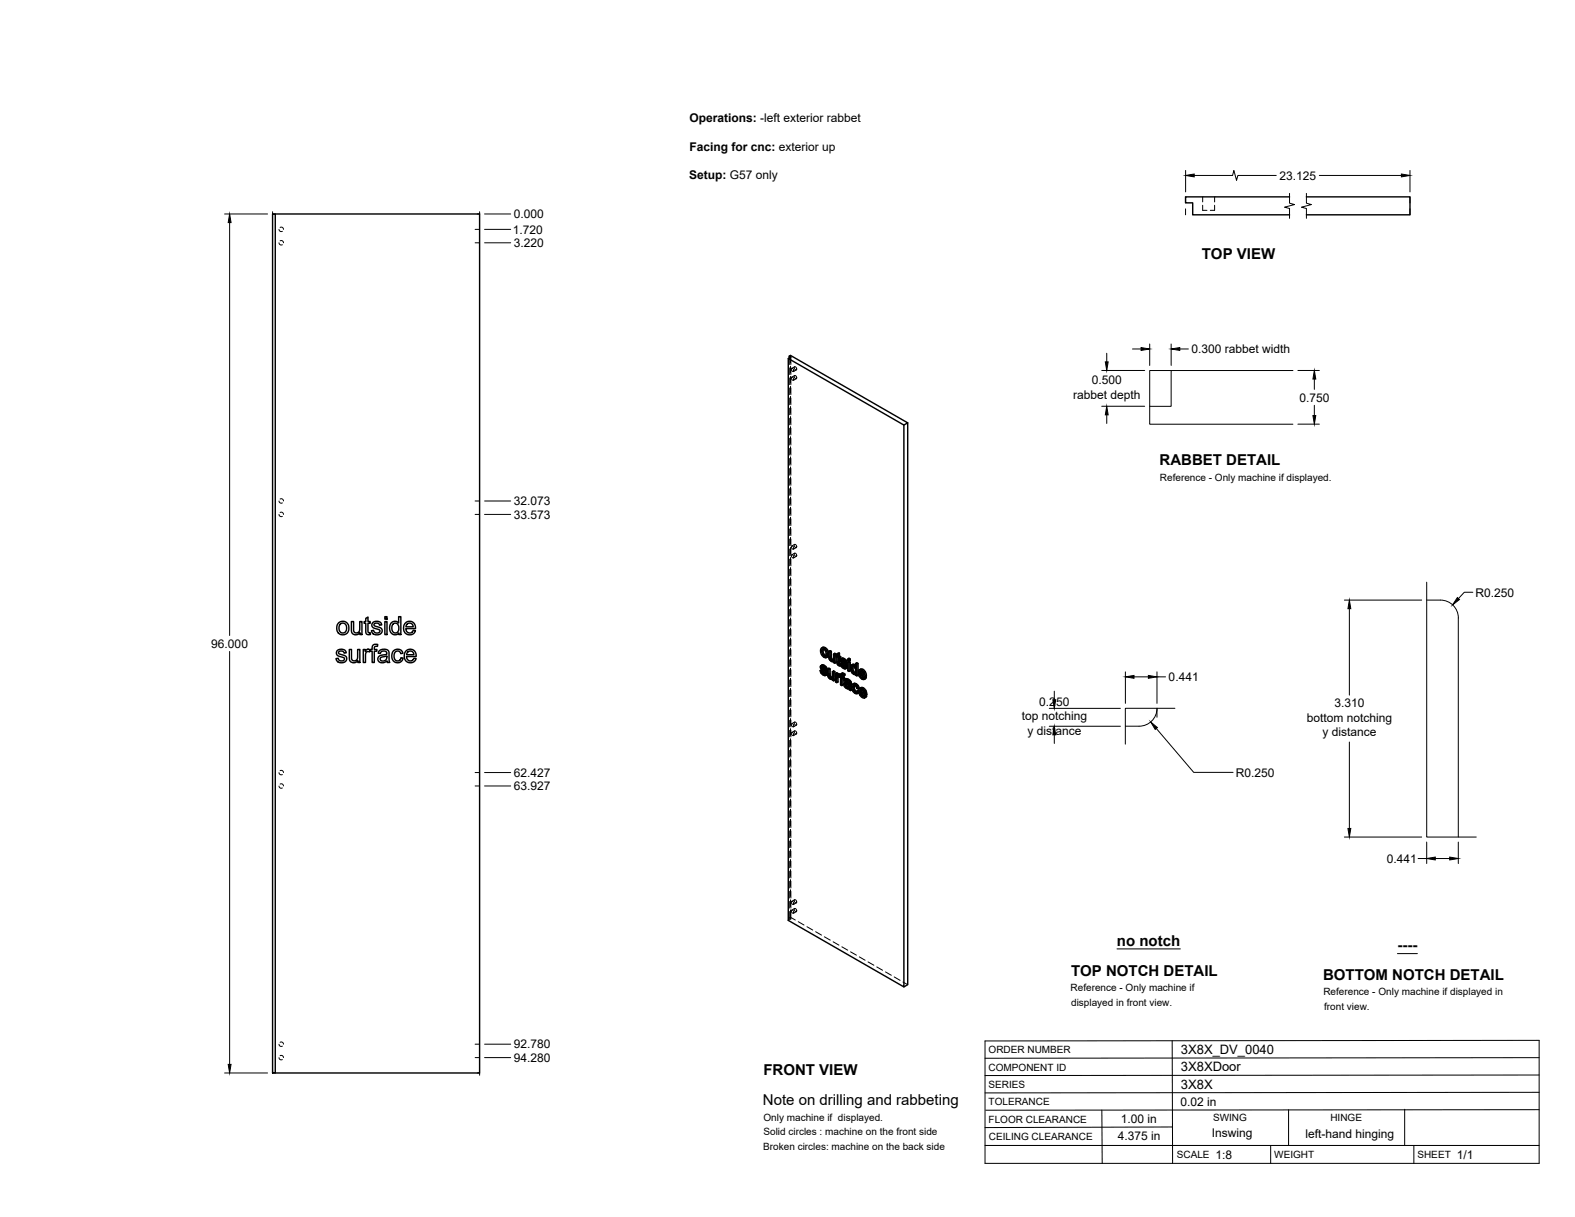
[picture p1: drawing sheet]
<svg xmlns="http://www.w3.org/2000/svg" width="559mm" height="432mm" viewBox="0 0 559 432" stroke-linecap="round" stroke-linejoin="round" font-family="sans-serif">
<!-- layer: Hidden -->
<g fill="none" stroke="#000" stroke-width=".35">
<path d="M426.7 72.8v1.8h1.5M426.7 69.9v1.7M430.9 72.8v1.8h-1.5M430.9 69.9v1.7M99 86.1l.4 .7h.8M99 81.4l.4 .7h.8M99.4 85.4h.7l.5 .7M99.4 80.7l.7-.1 .5 .8M280 127v2.3M280 130.5v2.4M280 134.1v2.4M280 137.6v2.4"/>
<path d="M280.5 126.1v2.7M280.5 129.9v2.4M280.5 133.5v2.4M280.5 137.1v2.4M280.6 126.7v2.6M280.6 130.5v2.4M280.6 134.1v2.4M280.6 137.6v2.4M280.8 130.8a.55 .55 0 0 1 .8 .3 .55 .55 0 0 1-.4 .7l-.3-.4zM280.9 133.9a.56 .56 0 0 1 .7 .3 .56 .56 0 0 1-.4 .7l-.4-.6zM281.9 133.3a.61 .61 0 0 1 .7 .3 .61 .61 0 0 1-.3 .8l-.4-.5zM281.9 130.2a.61 .61 0 0 1 .7 .3 .61 .61 0 0 1-.3 .8l-.4-.5z"/>
<path d="M281.9 133.2l-1 .6M281.9 130.1l-1 .6M282.6 134.3l-1.1 .6M282.6 131.2l-1.1 .6M280 141.2v2.4M280 144.8v2.4M280 148.4v2.3M280 151.9v2.4M280 155.5v2.4M280 159.1v2.4M280.5 140.7v2.3M280.5 144.2v2.4"/>
<path d="M280.5 147.8v2.4M280.5 151.4v2.4M280.5 154.9v2.4M280.5 158.5v2.4M280.6 141.2v2.4M280.6 144.8v2.4M280.6 148.4v2.3M280.6 151.9v2.4M280.6 155.5v2.4M280.6 159.1v2.4M99 177.8l.4 .6h.8M99.4 177.1l.7-.1 .5 .8"/>
<path d="M280 162.7v2.3M280 166.2v2.4M280 169.8v2.4M280 173.4v2.3M280 177v2.3M280.5 162.1v2.4M280.5 165.7v2.3M280.5 169.2v2.4M280.5 172.8v2.4M280.5 176.4v2.4M280.5 180v2.3M280.6 162.7v2.3"/>
<path d="M280.6 166.2v2.4M280.6 169.8v2.4M280.6 173.4v2.3M280.6 177v2.3M99 182.5l.4 .7h.8M99.4 181.8h.7l.5 .7M280 180.5v2.4M280 184.1v2.4M280 187.7v2.3M280 191.2v2.4M280 194.8v2.4M280 198.4v2.4"/>
<path d="M280.5 183.5v2.4M280.5 187.1v2.4M280.5 190.7v2.3M280.5 194.2v2.4M280.5 197.8v2.4M280.6 180.5v2.4M280.6 184.1v2.4M280.6 187.7v2.3M280.6 191.2v2.4M280.6 194.8v2.4M280.6 198.4v2.4M280.8 193.8a.55 .55 0 0 1 .8 .3 .55 .55 0 0 1-.4 .7l-.3-.4z"/>
<path d="M280.9 196.9a.56 .56 0 0 1 .7 .3 .56 .56 0 0 1-.4 .8l-.4-.7zM281.9 196.3a.61 .61 0 0 1 .7 .4 .61 .61 0 0 1-.3 .7l-.4-.4zM281.9 193.2a.61 .61 0 0 1 .7 .3 .61 .61 0 0 1-.3 .8l-.4-.5zM281.9 196.3l-1 .6M281.9 193.2l-1 .5M282.6 197.4l-1.1 .6M282.6 194.3l-1.1 .5M280 202v2.3M280 205.5v2.4M280 209.1v2.4M280 212.7v2.4M280 216.2v2.4"/>
<path d="M280 219.8v2.4M280.5 201.4v2.4M280.5 205v2.3M280.5 208.5v2.4M280.5 212.1v2.4M280.5 215.7v2.4M280.5 219.2v2.4M280.6 202v2.3M280.6 205.5v2.4M280.6 209.1v2.4M280.6 212.7v2.4M280.6 216.2v2.4"/>
<path d="M280.6 219.8v2.4M280 223.4v2.4M280 226.9v2.4M280 230.5v2.4M280 234.1v2.4M280 237.7v2.4M280.5 222.8v2.4M280.5 226.4v2.4M280.5 230v2.3M280.5 233.5v2.4M280.5 237.1v2.4M280.6 223.4v2.4"/>
<path d="M280.6 226.9v2.4M280.6 230.5v2.4M280.6 234.1v2.4M280.6 237.7v2.4M291.4 237.7l.4 .9M291.5 236.4l-.5 .2M291.6 236.1l-.5 .2M291.6 230.7l-.5 .2M291.6 237.7l.3 .3M291.6 236.9l-.5 .2M291.7 235.9l-.2 .7 .7 1a1.14 1.14 0 0 1 .9 1.3h-.4M291.8 238.6l.7 .7 .8 .1"/>
<path d="M291.8 238.6l-.5 .2M291.8 237.8v.1M291.9 237.3l-.5 .3M291.9 232l.8 .9 1 .1M291.9 236.6h-.1M291.9 232l-.4 .3M292 229.6l-.4 .9 .3 1.5M292.1 236.4l-.5 .2 .4-.2M292.2 230.2l-.1 .2M292.2 230.2l.9 .2 .4 .9v.9l-.5 .4M292.2 230.2l-.4 .2M292.5 236.5l-.5 .2a.33 .33 0 0 1 .2-.4 .33 .33 0 0 1 .4 .3l.9 .9"/>
<path d="M292.5 239.3l-.4 .2M292.6 237.4l.3 .3M292.8 230.2l-.5 .3M292.8 232.9l-.5 .3M292.9 236.9l-.5 .2M293 239l-.4 .2M293 238.4l-.5 .2M293.1 237.3l-.5 .3M293.1 239.5l-.5 .2M293.1 238.7l-.4 .3M293.3 232.5l-.4 .3M293.3 230.8l-.4 .3"/>
<path d="M293.4 233.1l-.4 .3M293.6 231.8l-.5 .2M294.1 237.1l.2 2.8 .8 .8 .7-.1v.5l.4 .2M294.1 239.4l-.4 .3M294.3 239.9l-.5 .3M294.5 230.8v2.2l.3 .8 .6 .6h.8v.4l.4 .3M294.5 233.2l-.4 .3M294.7 233.7l-.5 .2M295 234.1l-.5 .2M295.4 234.4l-.4 .3M295.8 238v1.9l-.1 .4-.4 .1M296 234.1l-.4 .3"/>
<path d="M296.1 234l-.4 .2 .2-.1M296.2 231.8v2l-.5 .3M296.2 234.8l-.4 .3M296.2 234.4l-.4 .3M296.6 232.6v.4l.5-.3M296.9 238.7v3l.4 .3M297.1 232.3l-.2 .1M297.3 239.4l-.5 .2M297.4 231.8v.7l-.3-.2v.4l.3 .2v2.2l.2 .5 .7 .5-.2-.6M297.4 232.5l-.5 .3M297.4 232.9l-.5 .3M297.4 239.8l-.1 .1"/>
<path d="M297.5 235.3l-.5 .2M297.5 239.2l-.2 .1M297.5 239.7l-.4 .2M297.6 239.6l-.5 .3M297.6 235.6l-.4 .3M297.8 239.7l-.4 .2 .3-.3 .5 .4 .1-.3 .4 .4v2.6l.4 .3M297.8 233.2l-.4 .2M298 235.9l-.4 .3M298.3 233.4l-.5-.2v.5M298.3 239.6l-.5 .2M298.3 239.9l-.5 .3M298.3 239.7l-.5 .2"/>
<path d="M298.3 235.6l-.2 .1M298.3 236.1h-.1M298.5 235.3l.4 .9M298.6 234l-.4 .3M298.7 239.7l-.5 .3M298.7 233.7l-.5 .2M298.7 235.3l.3 .3M298.7 234.5l-.4 .2M298.7 239l-.4 .2M298.8 233.6l-.2 .7 .7 .9a1.11 1.11 0 0 1 .9 1.3h-.4l.4-.2M298.9 238.8l-.2 .9-.4-.2M298.9 236.2l.8 .7 .8 .1"/>
<path d="M298.9 236.2l-.5 .3M299 235.4l-.1 .1M299 234.9l-.5 .3M299 234.2l-.1 .1M299.1 234.3a.33 .33 0 0 1 .2-.4 .33 .33 0 0 1 .4 .3l.5 .8 .4 .1M299.1 234l-.4 .3M299.2 234l-.5 .3M299.2 239.4l-.5 .2M299.5 239.4l-.5 .3M299.6 234.1l-.5 .3M299.7 236.9l-.5 .2M299.7 235l.3 .3"/>
<path d="M299.7 239.6l-.4-.2-.2 .4M300 234.5l-.4 .2M300.1 236.6l-.4 .2 .4-.2M300.1 236l-.4 .2M300.2 235l-.5 .2M300.2 237.1l-.5 .2M301.2 234.7v3l.5 .3M301.2 233.6v.5l.5 .3M301.2 237.7l-.4 .3M301.2 234.1l-.4 .3M302.2 236.8l-.5 .2M302.3 236l-.4 .3"/>
<path d="M302.3 237.7l-.4 .2M302.5 235.8l-.3 .7 .1 .9a1.47 1.47 0 0 0 1.7 1.6v.3l.4 .3M302.7 238.4l-.4 .3M302.8 236.3l-.1 .2M302.8 236.3l.8 .2 .4 .8v1.1l-.5 .3M302.8 236.3l-.3 .2M302.9 236.2l-.5 .3M303.3 239l-.4 .2M303.3 236.3l-.4 .2M303.7 236.2l-.1 .1M303.8 238.6l-.4 .2M303.8 236.9l-.4 .2"/>
<path d="M304 235.2v1.4l-.4-.6M304 236.6l-.4 .3M304 239l-.4 .2 .3-.1M304 237.9l-.4 .2M304 239.3l-.4 .3M305 238.4l-.5 .3M305.3 237.4l-.3 .9 .3 1.4 .9 1 .9 .1M305.3 239.7l-.4 .3M305.4 238.8l-.4 .2M305.5 239.4l-.1-.6 2 1.1M305.7 237.9l-.2 .2M305.7 237.9l.8 .3 .4 1-.6-.3"/>
<path d="M305.7 237.9l-.5 .2M306.2 237.9l-.4 .3M306.7 238.5l-.4 .3M306.9 239.2l-.4 .3M280 241.2v2.4M280 244.8v2.4M280 248.4v2.4M280 251.9v2.4M280 255.5v2.4M280 259.1v2.4M280.5 240.7v2.4M280.5 244.2v2.4"/>
<path d="M280.5 247.8v2.4M280.5 251.4v2.4M280.5 255v2.3M280.5 258.5v2.4M280.6 241.2v2.4M280.6 244.8v2.4M280.6 248.4v2.4M280.6 251.9v2.4M280.6 255.5v2.4M280.6 259.1v2.4M280.8 260a.55 .55 0 0 1 .8 .3 .55 .55 0 0 1-.4 .7l-.3-.4zM280.8 256.9a.58 .58 0 0 1 .7 .2 .58 .58 0 0 1-.2 .8l-.4-.4z"/>
<path d="M281.9 259.3a.61 .61 0 0 1 .7 .4 .61 .61 0 0 1-.3 .7l-.4-.4zM281.9 256.2a.61 .61 0 0 1 .7 .4 .61 .61 0 0 1-.3 .7l-.4-.4zM281.9 259.3l-1 .6M281.9 256.2l-1 .6M282.6 257.3l-1.1 .6M294.6 240.3l-.5 .3M295 240.7l-.5 .2M295.4 240.4l-.2 .1M295.6 240.3l-.5 .3M295.7 240.2l-.4 .3M295.8 241.1l-.4 .2M295.8 240.6l-.4 .3"/>
<path d="M296.9 241.7l-.5 .3M298.7 242.7l-.5 .3M298.7 240.1l-.5 .3M299.1 240.4l-.4 .2M299.6 240.7l-.5-.3v.5M299.8 242.6l-.4 .2M299.9 241.3l-.5 .2M299.9 242.2l-.5 .3M300 242.1l-.2 .7 .2 .6 .9 .7h.8l.1 .4M300 243.4l-.4 .2M300.1 240.9l-.5 .2M300.1 240.8l-.2 .5 .4 .3"/>
<path d="M300.2 242.9l.4-.3a.75 .75 0 0 1 .8 .2 .75 .75 0 0 1 .1 .8l-.4 .2M300.3 241.6a.86 .86 0 0 1 1 0 .86 .86 0 0 1 .3 .9l-.4-.1M300.4 242.6l-.4 .2 .4-.2M300.5 242.6l-.4 .2M300.5 241.3l-.4 .2M300.7 244l-.5 .2M301 241.4l-.5 .3M301.2 244.2l-.5 .2M301.4 243.7l-.4 .3M301.5 241.9l-.4 .2M301.6 243.6l-.5 .3 .2-.1M301.6 242.9l-.4 .3"/>
<path d="M301.6 242.5l-.4 .3M301.6 242.4l-.4 .3M301.7 244.1l-.5 .2M301.8 244.5l.4 .3M301.8 244.5l-.5 .3M302.6 243.5l-.4 .3M302.8 242.7l-.5 .3M303 242.5l-.4 1 .3 1.2 .8 1 .8 .2M303 244.9l-.5 .2M303.1 243.2a.77 .77 0 0 1 1-.1 .77 .77 0 0 1 .3 .9l.4 .2M303.3 243l-.5 .3M303.8 245.7l-.4 .3"/>
<path d="M303.8 243l-.4 .3M304.2 243.4l-.4 .3M304.2 245.4h-.2M304.2 245.4l-.4 .3M304.4 244l-.4 .2M304.5 245l-.3 .4M304.7 245.1l.2 .2-.2 .4M304.9 245.3l-.2 .1M305.1 245l-.4 .2M305.5 244l-.4 1 .4 1.3 .9 .9 .8 .1M305.5 246.3l-.5 .2M305.6 245.3l-.5 .3"/>
<path d="M305.7 245.9l-.1-.6 1.9 1.1M305.8 244.4l-.2 .2M305.8 244.4l.8 .3 .5 1.1-.6-.4M305.8 244.4l-.4 .3M306.2 240.7l-.4 .2M306.3 244.5l-.4 .3M306.4 247.2l-.5 .3M306.5 240.3h.1M306.6 246.9h.2M306.7 240.3l-.4 .2 .3-.2M306.8 246.9l-.4 .2M306.9 245.1l-.5 .2"/>
<path d="M306.9 240l-.1 .1M307 240.8l-.5 .3M307 240.1l-.4 .2M307 246.6h.1M307.1 245.8l-.5 .2M307.1 247.4l-.4 .3M307.1 246.7l-.3 .2M99 278.9l.4 .7h.8M99 274.1l.4 .7h.8M99.4 278.2h.7l.5 .7M99.4 273.4h.7l.5 .7M280 262.7v2.3"/>
<path d="M280 266.2v2.4M280 269.8v2.4M280 273.4v2.4M280 277v2.3M280.5 262.1v2.4M280.5 265.7v2.4M280.5 269.2v2.4M280.5 272.8v2.4M280.5 276.4v2.4M280.5 280v2.3M280.6 262.7v2.3M280.6 266.2v2.4"/>
<path d="M280.6 269.8v2.4M280.6 273.4v2.4M280.6 277v2.3M282.6 260.4l-1.1 .6M280 280.5v2.4M280 284.1v2.4M280 287.7v2.3M280 291.3v2.3M280 294.8v2.4M280 298.4v2.4M280.5 283.5v2.4M280.5 287.1v2.4"/>
<path d="M280.5 290.7v2.4M280.5 294.3v2.3M280.5 297.8v2.4M280.6 280.5v2.4M280.6 284.1v2.4M280.6 287.7v2.3M280.6 291.3v2.3M280.6 294.8v2.4M280.6 298.4v2.4M280 302v2.3M280 305.5v2.4M280 309.1v2.4"/>
<path d="M280 312.7v2.4M280 316.3v2.3M280 319.8v2.4M280.5 301.4v2.4M280.5 305v2.3M280.5 308.5v2.4M280.5 312.1v2.4M280.5 315.7v2.4M280.5 319.3v2.3M280.6 302v2.3M280.6 305.5v2.4M280.6 309.1v2.4"/>
<path d="M280.6 312.7v2.4M280.6 316.3v2.3M280.6 319.8v2.4M280.9 319.8a.6 .6 0 0 1 .7 .4 .6 .6 0 0 1-.3 .7l-.4-.4zM281.9 319.3a.56 .56 0 0 1 .7 .3 .56 .56 0 0 1-.3 .7l-.5-.6zM281.9 319.2l-1 .6M280 323.4v2.3M280 325.7l.6 .3M280.5 322.8v2.7M280.5 325.5l-.5 .2M280.5 325.5l1.7 .9M280.6 326l-.9 .6"/>
<path d="M280.6 323.4v2.6M280.8 323a.58 .58 0 0 1 .7 .3 .58 .58 0 0 1-.2 .7l-.4-.4zM281.9 322.4a.61 .61 0 0 1 .7 .3 .61 .61 0 0 1-.3 .8l-.4-.5zM281.9 322.3l-1 .6M282.6 323.4l-1.1 .6M282.6 320.3l-1.1 .6M283.2 327l2.1 1.2M286.3 328.8l2.1 1.2M289.4 330.6l2.1 1.2M292.5 332.4l2.1 1.2M295.6 334.2l2 1.1M298.7 335.9l2.1 1.2"/>
<path d="M301.8 337.7l2 1.2M304.9 339.5l2 1.2M308 341.3l2 1.2M311.1 343.1l2 1.2M314.2 344.8l2 1.2M317.3 346.6l2 1.2M320.4 348.4l1.7 1M99 375.3l.4 .6h.8M99 370.5l.4 .7h.8M99.4 374.6l.7-.1 .5 .7M99.4 369.8h.7l.5 .7"/>
</g>
<!-- layer: Visible -->
<g fill="none" stroke="#000" stroke-width=".51">
<path d="M96.7 75.9h1v304.8h-1zM97.7 75.9h72.5v304.8h-72.5M457.5 69.9h-36.9v2.1h2.6v4.2h34.3M463.5 69.9h36.8v6.3h-36.8M280 126.4l.6 .3-.9 .5v199.4l41 23.6v-199.4M280 126.4l.5-.3 41.6 23.9-1.4 .8-41-23.6M280 126.4v.6M322.1 150v199.4l-1.4 .8M129.8 219.4l.8-.5v1.6h.7v.6h-.7v2.9l.2 .5h.5l.1 .6a1.14 1.14 0 0 1-1.3-.1 1.14 1.14 0 0 1-.3-1.2v-2.7h-.6v-.6h.6zM136.5 218.8h.8v.9h-.8zM119.6 230.9l.9-.5a1.7 1.7 0 0 1 2.4 1.2l-.8 .1a.96 .96 0 0 0-1-.8 .96 .96 0 0 0-.9 1l1 .4a1.55 1.55 0 0 1 1.8 1.8 2.03 2.03 0 0 1-2 1.1 2.03 2.03 0 0 1-1.8-1.5l.8-.1a1.11 1.11 0 0 0 1.1 .9 1.11 1.11 0 0 0 1.1-1l-.4-.2a2.52 2.52 0 0 1-2.4-1.4zM120.2 220.9l.7-.4a2.33 2.33 0 0 1 2.9 2.8 2.33 2.33 0 0 1-3.7 1.3l-.6-1.3a2.56 2.56 0 0 1 .7-2.4z"/>
<path d="M120.6 221.5l.7-.4a1.73 1.73 0 0 1 1.7 1.8 1.73 1.73 0 0 1-1.7 1.7l-.3-.2a2.24 2.24 0 0 1-.4-2.9zM123.9 230.4h.8v2.6a1.15 1.15 0 0 0 1.2 1.5 1.15 1.15 0 0 0 1-1.6v-2.5h.8v4.7h-.7v-.7a1.65 1.65 0 0 1-2 .7 1.65 1.65 0 0 1-1.1-1.8zM124.7 220.5h.8v2.6a1.15 1.15 0 0 0 1.1 1.5 1.15 1.15 0 0 0 1-1.6v-2.5h.8v4.6h-.7v-.6a1.65 1.65 0 0 1-1.9 .7 1.65 1.65 0 0 1-1.1-1.8zM128.9 230.4h.7v.7a1.11 1.11 0 0 1 1.7-.5l.7-.2v-.4a1.31 1.31 0 0 1 .6-1.3 1.31 1.31 0 0 1 1.4 0l-.1 .6a.74 .74 0 0 0-1.1 .7v.4h.9v.7h-.9v4h-.8v-4h-.7v-.4l-.2 .6a.84 .84 0 0 0-.9-.1 .84 .84 0 0 0-.5 .8v3.1h-.8zM132.3 220.9l.8-.4a1.7 1.7 0 0 1 2.3 1.2l-.7 .1a.96 .96 0 0 0-1-.8 .96 .96 0 0 0-.9 .9l.6 .4a1.95 1.95 0 0 1 2.2 1.3 1.95 1.95 0 0 1-1.8 1.6 1.95 1.95 0 0 1-2-1.4l.7-.2a1.11 1.11 0 0 0 1.2 1 1.11 1.11 0 0 0 1-1l-.4-.3a2.21 2.21 0 0 1-2.4-1.3zM134.5 231a2.12 2.12 0 0 1 3.5 .5l.3 3.6h-.8l-.2-.6a1.76 1.76 0 0 1-1.9 .7 1.76 1.76 0 0 1-1.3-1.6v-.2a1.71 1.71 0 0 1 1.7-1l.4-.1a.72 .72 0 0 0 1-.6 .72 .72 0 0 0-.9-.7l-1 .2-.4 .7-.7-.1zM135 233.4l2.2-.7a1.3 1.3 0 0 1-.6 1.7 1.3 1.3 0 0 1-1.7-.6zM136.5 220.5h.8v4.6h-.8zM138.8 221a1.73 1.73 0 0 1 2.6 .1v-2.3h.8v6.3h-.7v-.5l-.6 .5a2.23 2.23 0 0 1-2.4-.8 2.23 2.23 0 0 1-.2-2.4zM139.6 231l.1-.1a1.93 1.93 0 0 1 3.2 .9l-.7 .1a1.29 1.29 0 0 0-1.7-.7 1.29 1.29 0 0 0-.7 1.7l.1 .7a1.17 1.17 0 0 0 1.3 .9 1.17 1.17 0 0 0 1-1.1l.8 .1-.3 .9a2.16 2.16 0 0 1-2.9 .4 2.16 2.16 0 0 1-.7-2.9zM139.6 221.3l.3-.2a1.8 1.8 0 0 1 1.7 1.3 1.8 1.8 0 0 1-.6 2l-.3 .1a1.78 1.78 0 0 1-1.7-1.2 1.78 1.78 0 0 1 .6-2zM143.8 221.1a2.14 2.14 0 0 1 2.5-.4 2.14 2.14 0 0 1 1.1 2.3h-3.4l.1 .7a1.29 1.29 0 0 0 1.3 .9 1.29 1.29 0 0 0 1.2-.9l.8 .1-.3 .6a2.32 2.32 0 0 1-3.2 .3 2.32 2.32 0 0 1-.4-3.2z"/>
<path d="M144 231a2.15 2.15 0 0 1 2.6-.4 2.15 2.15 0 0 1 1.1 2.3h-3.5l.2 .7a1.3 1.3 0 0 0 1.2 .9 1.3 1.3 0 0 0 1.2-.9l.8 .1-.3 .6a2.32 2.32 0 0 1-3.2 .3 2.32 2.32 0 0 1-.4-3.2zM144.4 221.4l.7-.3 .8 .1 .5 .5 .2 .7h-2.6zM144.7 231.4l1.2-.4a1.23 1.23 0 0 1 .9 1.3h-2.5zM291 237.9l.7 1.4 .8 .4 .5-.1M291.2 236.2l.6-.3 .7 .2 .6 .5 .4 .9-.5 .3-.1-.6M291.6 231.2v-.5a.9 .9 0 0 1 1.1 0 .9 .9 0 0 1 .4 1l-.2 1-.6 .1M291.6 237.7l-.6 .2 .4 .2M291.6 238.7l.5 .4 .4-.3M291.7 237.3l1 .9 .5-.2M291.8 237.9l-.4 .2 .2 .6 .5-.3M291.8 235.9l-.8 .7 .2 .6 .6 .7a1.05 1.05 0 0 1 .8 1.3l-.5-.1M291.8 236.6l-.3 .4 .5-.2"/>
<path d="M291.8 232.2l.5 .6 .5-.3M291.9 238l.8 .9M292 236.7l.6 .7M292 236.3l.5 .4 .5-.2M292 230.9l-.4 .3v.4l.2 .6 .4-.3M292 236.8l.6 .8 .4 .2M292 236.8h-.5M292.1 235.9l-.8 .3M292.1 230.4l.1 1.4 .8 .8M292.1 237l-.4 .3-.2-.3M292.3 230l.9 .9 .5-.2M292.5 236.1l-.5 .2-.4-.1"/>
<path d="M292.5 236.7l.4 .5 .4-.2M292.7 238.2l.3 .5 .5-.3M292.8 229.8l-.5 .2-.8-.1M292.9 237.7l.7 1.2-.1 .4-.6 .4M293 238.7l.1 .5 .5-.3M293.1 239.2l-.1 .4 .5-.3M293.2 230.9l.4 1.4 .4-.3M293.4 233.1a1.7 1.7 0 0 1-2.2-1.6l-.1-1 .3-.5 .8-.4 1 .4 .6 .9 .2 1-.1 .9-.7 .5M293.6 232.3l-.2 .8 .5-.3M293.6 237.3l.5 .3 .4-.3M294.1 231.1l.4 .3 .5-.3M294.1 237.6v2.2l.5-.2"/>
<path d="M294.1 239.8l.2 .4 .4-.2M294.5 231.4v2.2l.5-.3M294.5 233.6l.2 .4 .5-.3M294.7 234l.3 .3 .5-.3M295 234.3l.4 .1M295.4 234.4l.2-.1zM295.7 234.1l-.7-.6v-2.4l-.5-.3-.4 .3 .1 2.7 .8 .9h.8M295.8 238.6v3l.4-.3v-3l-.4-.3-.5 .3v1.8l-.3 .5 .2-.1M295.8 234.7v.4l.4 .2M295.8 234.7l-.2 .1M296.2 232.3v3l.4-.2v-3l-.4-.3-.5 .3v2.1M296.2 238.3l-.4 .3-.5-.3"/>
<path d="M296.6 232.1l-.4 .2-.5-.2M296.6 233l.3 .2 .2 2.5 .7 .6 .4-.2M296.9 232.4l-.3 .2 .3 .2v-.8l.9-.3v1l.5 .3v.4l-.5 .3v-.4M297.3 239.9l-.4 .7 .4-.2M297.3 239.3v-.4l-.4-.2-.5 .3v3l.5 .2M297.3 238.9l-.5 .3-.4-.2M297.4 239.9l-.1 2.1-.4 .2v-1.6M297.4 239.9l.5 .3M297.4 239.9l-.4 .2M297.4 232v1l.4-.3M297.4 239.4l.4 .4M297.6 239.1l-.8 .5v-.4"/>
<path d="M297.6 235.7l.2 .1M297.8 231.7l-.9 .3M297.8 239.8v.4M297.8 239.9l-.1 .3M297.8 235.8l.1 .5M297.9 239.2l-.8 .2M297.9 235.2l-.5 .3v-2.1l.4 .3v1.4l.3 .4M297.9 235.4l-.5 .1M298.1 235.5l.7 1.4 .8 .4 .5-.1M298.1 235.5l-.6 .1M298.1 235.5h.1M298.1 235.7l-.3 .1"/>
<path d="M298.3 233l-.5 .3-.4-.3M298.4 233.8l.5-.3 .9 .3 .8 1.3-.5 .3-.1-.6M298.4 239.1l.8-.3 .6 .4-.1 .4-.4 .3 .1-.4M298.6 234.4l.4-.1 1.1 1.1M298.7 235.3l-.6 .2 .4 .2M298.7 236.3l.5 .4 .5-.2M298.8 234.9l1 1 .5-.3M298.9 235.5l-.4 .2 .1 .4 .6-.1M298.9 234.3l-.3 .4 .5-.3M298.9 233.5l-.6 .4-.1 .6 1.6 2.1M298.9 238.8l-.6 .4-.1 .8-.4-.2 .4-.3-.3-.3M298.9 239.2l.5 .3 .4-.3"/>
<path d="M299 235.6l.8 .9M299.1 234.3l.6 .7M299.1 239.8l.5 .5v.4l-.4 .2v-.4M299.1 233.9l.6 .5 .4-.3M299.2 236.7l.5 .1M299.2 233.5l-.8 .3M299.3 234.6l-.5 .3-.2-.2M299.3 239.9l-.6-.3v.6l.4-.2M299.4 238.9l-.5 .3-.4-.2M299.6 233.7l-.5 .2-.4-.1M299.7 234.4l.3 .4 .4-.2M299.8 236.6l-.1 .2"/>
<path d="M299.8 235.9l.3 .4 .5-.3M300 235.3l.6 .7 .1 .6-.7 .7M300.1 236.3l.1 .5 .5-.3M300.2 236.8l-.1 .4 .5-.3M300.8 235l.4 .2 .5-.2M301.2 234.7l.5 .3v3l-.5 .2v-3M301.2 234.7l-.4 .3v3l.4 .2M301.2 234.1v.6l.5-.3v-.6l-.5-.2-.4 .2v.6l.4 .3M301.7 233.8l-.5 .3-.4-.3M302.1 236l.7-.3 .8 .3M302.4 238.3l.5 .5 .4-.2M302.4 236.5l.7 .2 .5 .9-.1 1.1-.6 .1"/>
<path d="M302.5 236.5l-.3 .8M302.6 237l-.4 .3v.5l.2 .5 .5-.3M302.7 236.5l.1 1.4 .7 .8M302.7 235.7l-.4 .2a2 2 0 0 0 1.2 3.4l.1-.1M302.8 236.1l.5 .3M303.3 235.8l-.5 .3-.5-.2M303.6 235.4l.4 .3 .4-.3M303.6 239.2v.4l.4 .2M303.6 239.2l-.2 .1M304 235.7v4.1l.4-.2v-4.2l-.4-.2-.4 .2v1.5l-.3-.5 .3-.1M305.2 239.9l.6 .6 .4-.3M305.5 238.4l-.5 .2 1.5 .9-.6-1.2a.49 .49 0 0 0-.6-.2 .49 .49 0 0 0-.3 .5"/>
<path d="M305.5 238.1v.3l.8 .5M305.5 239.4l1 .9M305.7 239.7l-.5 .2-.2-.9 1.9 1.1M305.8 237.8l.8 .9 .4-.3M306.2 237.5l-.4 .3-.9-.1M306.6 238.7l.3 1.3 .5-.2M294.3 240.2l.3 .3 .5-.2M294.6 240.5l.4 .1M295.3 240.4l-.7-.6-.1-2.5-.4-.2-.5 .2 .1 2.5 .8 1.1h.9M295.4 240.9v.4l.4 .3M295.4 240.9l-.2 .1M297.8 240.2l.4 .2v2.6l.5 .2"/>
<path d="M298.7 240.2l.5 .3 .4-.2M299.1 240.9v2.1l-.4 .2v-2.6l.5 .3M299.6 242.4l.6-.3 1 .3M299.7 241.1l.9-.3 1.3 1 .3 3-.4 .2-.2-.4M299.9 242.9l.3-.1a.78 .78 0 0 1 .9 1M300 243.5l.4 .4 .4-.3M300 242.8l-.2 .3M300.1 242.1l-.7 .6 .2 .9 .8 .7h.8l.1 .5 .5 .2M300.2 242.9l-.4 .2 .1 .3 .5-.1M300.3 242.9l.2 .5 .6 .4M300.3 241.6l-.4 .1a.92 .92 0 0 1 1.3 1.1l-1.2-.4M300.4 243.9l.4 .1"/>
<path d="M300.4 242.1l-.7 .2M300.5 240.8l-1 .5-.1 .2 .5 .4M300.6 241.3l.6 .4 .4-.3M300.8 244l.3-.1zM301.1 241l-.5 .3-.6-.3M301.2 241.7l.3 .4 .4-.3M301.5 242.1l.1 .4 .4-.2M301.6 242.5v2.1l.5-.3M302.5 242.8l.7-.4 .7 .3 .6 .5 .3 1-.4 .2-.3-.9M302.6 244l.2 1 .5-.2M302.8 245l.6 .6 .4-.3M303.1 243.8l-.5 .2 .1-.4a.66 .66 0 0 1 .8-.4 .66 .66 0 0 1 .4 .8l.5 .4"/>
<path d="M303.1 243.2l.2 1.6 .7 .6M303.2 242.4l-.5 .3a2 2 0 0 0 .1 2.9l.8 .5h.5M303.4 242.9l.7 .6 .4-.3M303.8 242.6l-.4 .3-.7-.2M304 245.2l-.2 .5-.4-.1M304.7 245.4l-.6 .7 .6-.4M304.7 245.1l-.2-.1-.5 .2 .4 .3M305.4 246.5l.5 .6 .5-.3M305.6 244.9l-.4 .3 1.4 .8-.6-1.1a.48 .48 0 0 0-.5-.3 .48 .48 0 0 0-.3 .6M305.6 244.6v.3l.9 .5M305.7 245.9l.9 1M305.8 240.5l.4 .1"/>
<path d="M305.8 246.2l-.4 .3-.3-.9 2 1.1M305.9 244.3l.8 .9 .5-.2M305.9 247.1l.4 .1M306.3 244.1l-.4 .2-.9-.1M306.5 240.3l.4 .3 .5-.3M306.5 240.3l-.2 .2M306.6 246.8l.5 .4 .4-.3M306.6 246.8l-.2 .3M306.7 245.2l.4 1.4 .4-.3M306.8 240.1l-.3 .2M306.9 240l.5-.1-.1-.7-.7-1.4-.9-.5-.8 .4-.4 1 .4 1.3 1.2 1.1h.5l.3-.5M307 246.6l-.4 .2"/>
<path d="M307 240.1l.3 .5-.7 .4M307.1 246.6l.4-.2v-.4l-.7-1.6-.9-.5-.9 .3-.3 1.2 .4 1.3 1.3 1 .5-.2 .2-.3M307.1 246.7l.4 .3-.7 .6"/>
</g>
<!-- layer: Reference -->
<g fill="none" stroke="#000" stroke-width=".35">
<path d="M96.7 75.1v.8h.8M170.2 75.1v.8h-.8M420.6 69.9v2.1M420.6 74.1v2.1M500.3 69.9v2.1M500.3 74.1v2.1M168.6 81.4h1.6M168.6 86.1h1.6M415.5 131.5v12.7h-7.6M458.7 131.5h-50.8v19h50.8M168.6 177.8h1.6M168.6 182.5h1.6"/>
<path d="M506.2 212.9a13 13 0 0 1 7.8 .7 6.3 6.3 0 0 1 3.4 5.7v77.7M506.2 206.6v90.4h17.6M410.5 254.5v-3.2a6.4 6.4 0 0 1-6.4 6.4h-4.8M416.9 251.3h-17.6v12.7M168.6 274.1h1.6M168.6 278.9h1.6M96.7 379.9v.8h.8M168.6 375.2h1.6M168.6 370.5h1.6M169.4 380.7h.8v.8"/>
</g>
<!-- layer: Hidden Narrow -->
<path d="M292.5 237.9l-.4 .3M294.1 239l-.5 .2M294.5 232.7l-.4 .3M295.8 239.6l-.5 .3M296.2 233.4l-.5 .3M297.4 234.6l-.5 .3M298.7 239.4l-.5 .3M299.1 239.7h.1M299.7 235.5l-.5 .3M300.9 242.7l-.4 .3M301.6 243.1l-.4 .3" fill="none" stroke="#000" stroke-width=".35"/>
<!-- layer: Visible Narrow -->
<path d="M292.5 237.4l-.4 .2M294.5 239l-.4 .3M295 232.8l-.5 .2M297.8 234.9l-.4 .3M299.1 239.7l-.4 .2M299.7 235l-.5 .2M300.8 242.3l-.4 .2M302.1 242.7l-.5 .3M302.1 243.4l-.5 .3" fill="none" stroke="#000" stroke-width=".35"/>
<!-- layer: Titleblock -->
<g fill="none" stroke="#000" stroke-width=".36">
<path d="M349.5 369.3l196.6-.2v43.7h-196.6zM415.9 369.3l.1 43.5M546.1 375.3l-196.6 .2M390.9 393.9l.2 18.9M416 399.9l-66.5 .2M457.2 393.7v12.7M498.4 393.6v12.7M546.1 393.7l-196.3 .2M546.1 387.6l-196.6 .2M546.1 381.4l-196.6 .2M349.5 406.4h196.6M450.8 406.4v6.4"/>
<path d="M501.6 406.4v6.4"/>
</g>
<!-- layer: FD_Dimensions -->
<g fill="none" stroke="#000" stroke-width=".35">
<path d="M79.7 75.9h15.2M81.5 79v146.5M171.9 75.9h9.3M420.6 60.5v7.6M423.7 62.3h13.6l.5-1.8 .9 3.5 .5-1.7h13.6M468.1 62.3h29.1M500.3 60.5v7.6M171.9 81.4h9.3M171.9 86.1h9.3M390.9 131.4h15.2M392.7 125.3v3.1M401.8 123.8h3.1"/>
<path d="M407.9 122v7.7M415.5 122v7.7M418.6 123.8h3M460.5 131.4h7.6M466.3 134.5v3.7M390.9 144.1h15.2M392.7 147.2v3M460.5 150.5h7.6M466.3 143.8v3.6M171.9 177.8h9.3M171.9 182.5h9.3M477 212.9h27.4"/>
<path d="M478.7 216v30.6M522.6 210.1h-3.1l-2.1 2.3M81.5 231.1v146.6M399.3 238.4v11.2M410.5 238.4v11.2M372.3 257.7h25.2M372.3 251.3h25.2M374.1 245.2v3.1M402.3 240.2h5.1M410.3 258.5l13.2 15.5h14M410.5 240.2h3M171.9 274.1h9.3"/>
<path d="M171.9 278.9h9.3M374.1 260.7v3.1M478.7 263.3v30.6M477 297h27.4M506.2 298.8v7.6M517.4 298.8v7.6M503.1 304.6h3.1M509.2 304.6h5.1M171.9 370.5h9.3M171.9 375.2h9.3M79.7 380.7h15.2"/>
</g>
<g fill="#000" stroke="#000" stroke-width=".35">
<path d="M81.5 75.9l.5 3.1h-1zM420.6 62.3l3.1-.6v1.1zM497.2 61.7l3.1 .6-3.1 .5zM392.2 128.4h1l-.5 3zM404.9 123.3l3 .5-3 .5zM415.5 123.8l3.1-.5v1zM466.3 131.4l.5 3.1h-1zM392.7 144.1l.5 3.1h-1zM465.8 147.4h1l-.5 3.1zM478.7 212.9l.6 3.1h-1.1zM517.1 212l.7 .7-2.4 1.9zM399.3 240.2l3-.6v1.1z"/>
<path d="M407.4 239.6l3.1 .6-3.1 .5zM373.5 248.3h1.1l-.5 3zM408.3 256.2l2.3 1.9-.7 .7zM374.1 257.7l.5 3h-1.1zM478.2 293.9h1.1l-.6 3.1zM506.2 304.6l3-.5v1zM514.3 304.1l3.1 .5-3.1 .5zM81 377.7h1l-.5 3z"/>
</g>
<!-- layer: Break Lines -->
<path d="M457.5 68.6v3.5l1.8 .5-3.5 .9 1.7 .5v3.5M463.5 68.6v3.5l1.8 .5-3.5 .9 1.7 .5v3.5" fill="none" stroke="#000" stroke-width=".35"/>
<!-- layer: Notes -->
<path d="M396.3 336.7h22.5M495.8 338.3h7.1" fill="none" stroke="#000" stroke-width=".35"/>
<g font-size="5.3">
<text x="426.4" y="92.1">TOP VIEW</text>
<text x="411.4" y="165.1">RABBET DETAIL</text>
<text x="396.3" y="335.5">no notch</text>
<text x="495.8" y="337.2">----</text>
<text x="380" y="346.1">TOP NOTCH DETAIL</text>
<text x="469.4" y="347.5">BOTTOM NOTCH DETAIL</text>
<text x="270.9" y="381.4">FRONT VIEW</text>
<text x="270.7" y="392.2">Note on drilling and rabbeting</text>
</g>
<g font-size="4.6">
<text x="419" y="373.8">3X8X_DV_0040</text>
<text x="419" y="380.1">3X8XDoor</text>
<text x="419" y="386.2">3X8X</text>
</g>
<g font-size="4.3">
<text x="244.6" y="43.2">Operations: -left exterior rabbet</text>
<text x="244.6" y="53.4">Facing for cnc: exterior up</text>
<text x="244.5" y="63.6">Setup: G57 only</text>
<text x="454" y="63.7">23.125</text>
<text x="182.3" y="77.4">0.000</text>
<text x="182" y="82.9">1.720</text>
<text x="182.3" y="87.7">3.220</text>
<text x="422.7" y="125.3">0.300 rabbet width</text>
<text x="387.3" y="136.4">0.500</text>
<text x="380.7" y="141.5">rabbet depth</text>
<text x="461" y="142.5">0.750</text>
<text x="182.3" y="179.2">32.073</text>
<text x="182.3" y="184">33.573</text>
<text x="523.5" y="211.6">R0.250</text>
<text x="75" y="229.8">96.000</text>
<text x="414.6" y="241.7">0.441</text>
<text x="368.7" y="250.5">0.250</text>
<text x="473.4" y="251">3.310</text>
<text x="362.6" y="255.6">top notching</text>
<text x="463.6" y="256">bottom notching</text>
<text x="364.5" y="260.7">y distance</text>
<text x="469.2" y="261.1">y distance</text>
<text x="182.3" y="275.6">62.427</text>
<text x="438.4" y="275.5">R0.250</text>
<text x="182.3" y="280.4">63.927</text>
<text x="492" y="306.1">0.441</text>
<text x="182.3" y="372">92.780</text>
<text x="182.3" y="376.7">94.280</text>
<text x="418.8" y="392.4">0.02 in</text>
<text x="397.7" y="398.3">1.00 in</text>
<text x="396.6" y="404.3">4.375 in</text>
<text x="430" y="403.6">Inswing</text>
<text x="463.1" y="403.8">left-hand hinging</text>
<text x="431.3" y="411.1">1:8</text>
<text x="516.9" y="411.1">1/1</text>
</g>
<g font-size="3.5">
<text x="411.5" y="170.7">Reference - Only machine if displayed.</text>
<text x="379.9" y="351.7">Reference - Only machine if</text>
<text x="469.5" y="353.1">Reference - Only machine if displayed in</text>
<text x="380" y="356.8">displayed in front view.</text>
<text x="469.8" y="358.2">front view.</text>
<text x="350.8" y="373.6">ORDER NUMBER</text>
<text x="350.8" y="379.9">COMPONENT ID</text>
<text x="350.8" y="386.1">SERIES</text>
<text x="350.8" y="392.2">TOLERANCE</text>
<text x="270.9" y="397.7">Only machine if displayed.</text>
<text x="350.8" y="398.4">FLOOR CLEARANCE</text>
<text x="430.4" y="397.8">SWING</text>
<text x="472" y="397.7">HINGE</text>
<text x="270.8" y="407.9">Broken circles: machine on the back side</text>
<text x="270.9" y="402.8">Solid circles : machine on the front side</text>
<text x="350.8" y="404.4">CEILING CLEARANCE</text>
<text x="417.5" y="410.9">SCALE</text>
<text x="452.1" y="410.9">WEIGHT</text>
<text x="502.9" y="410.9">SHEET</text>
</g>
</svg>
